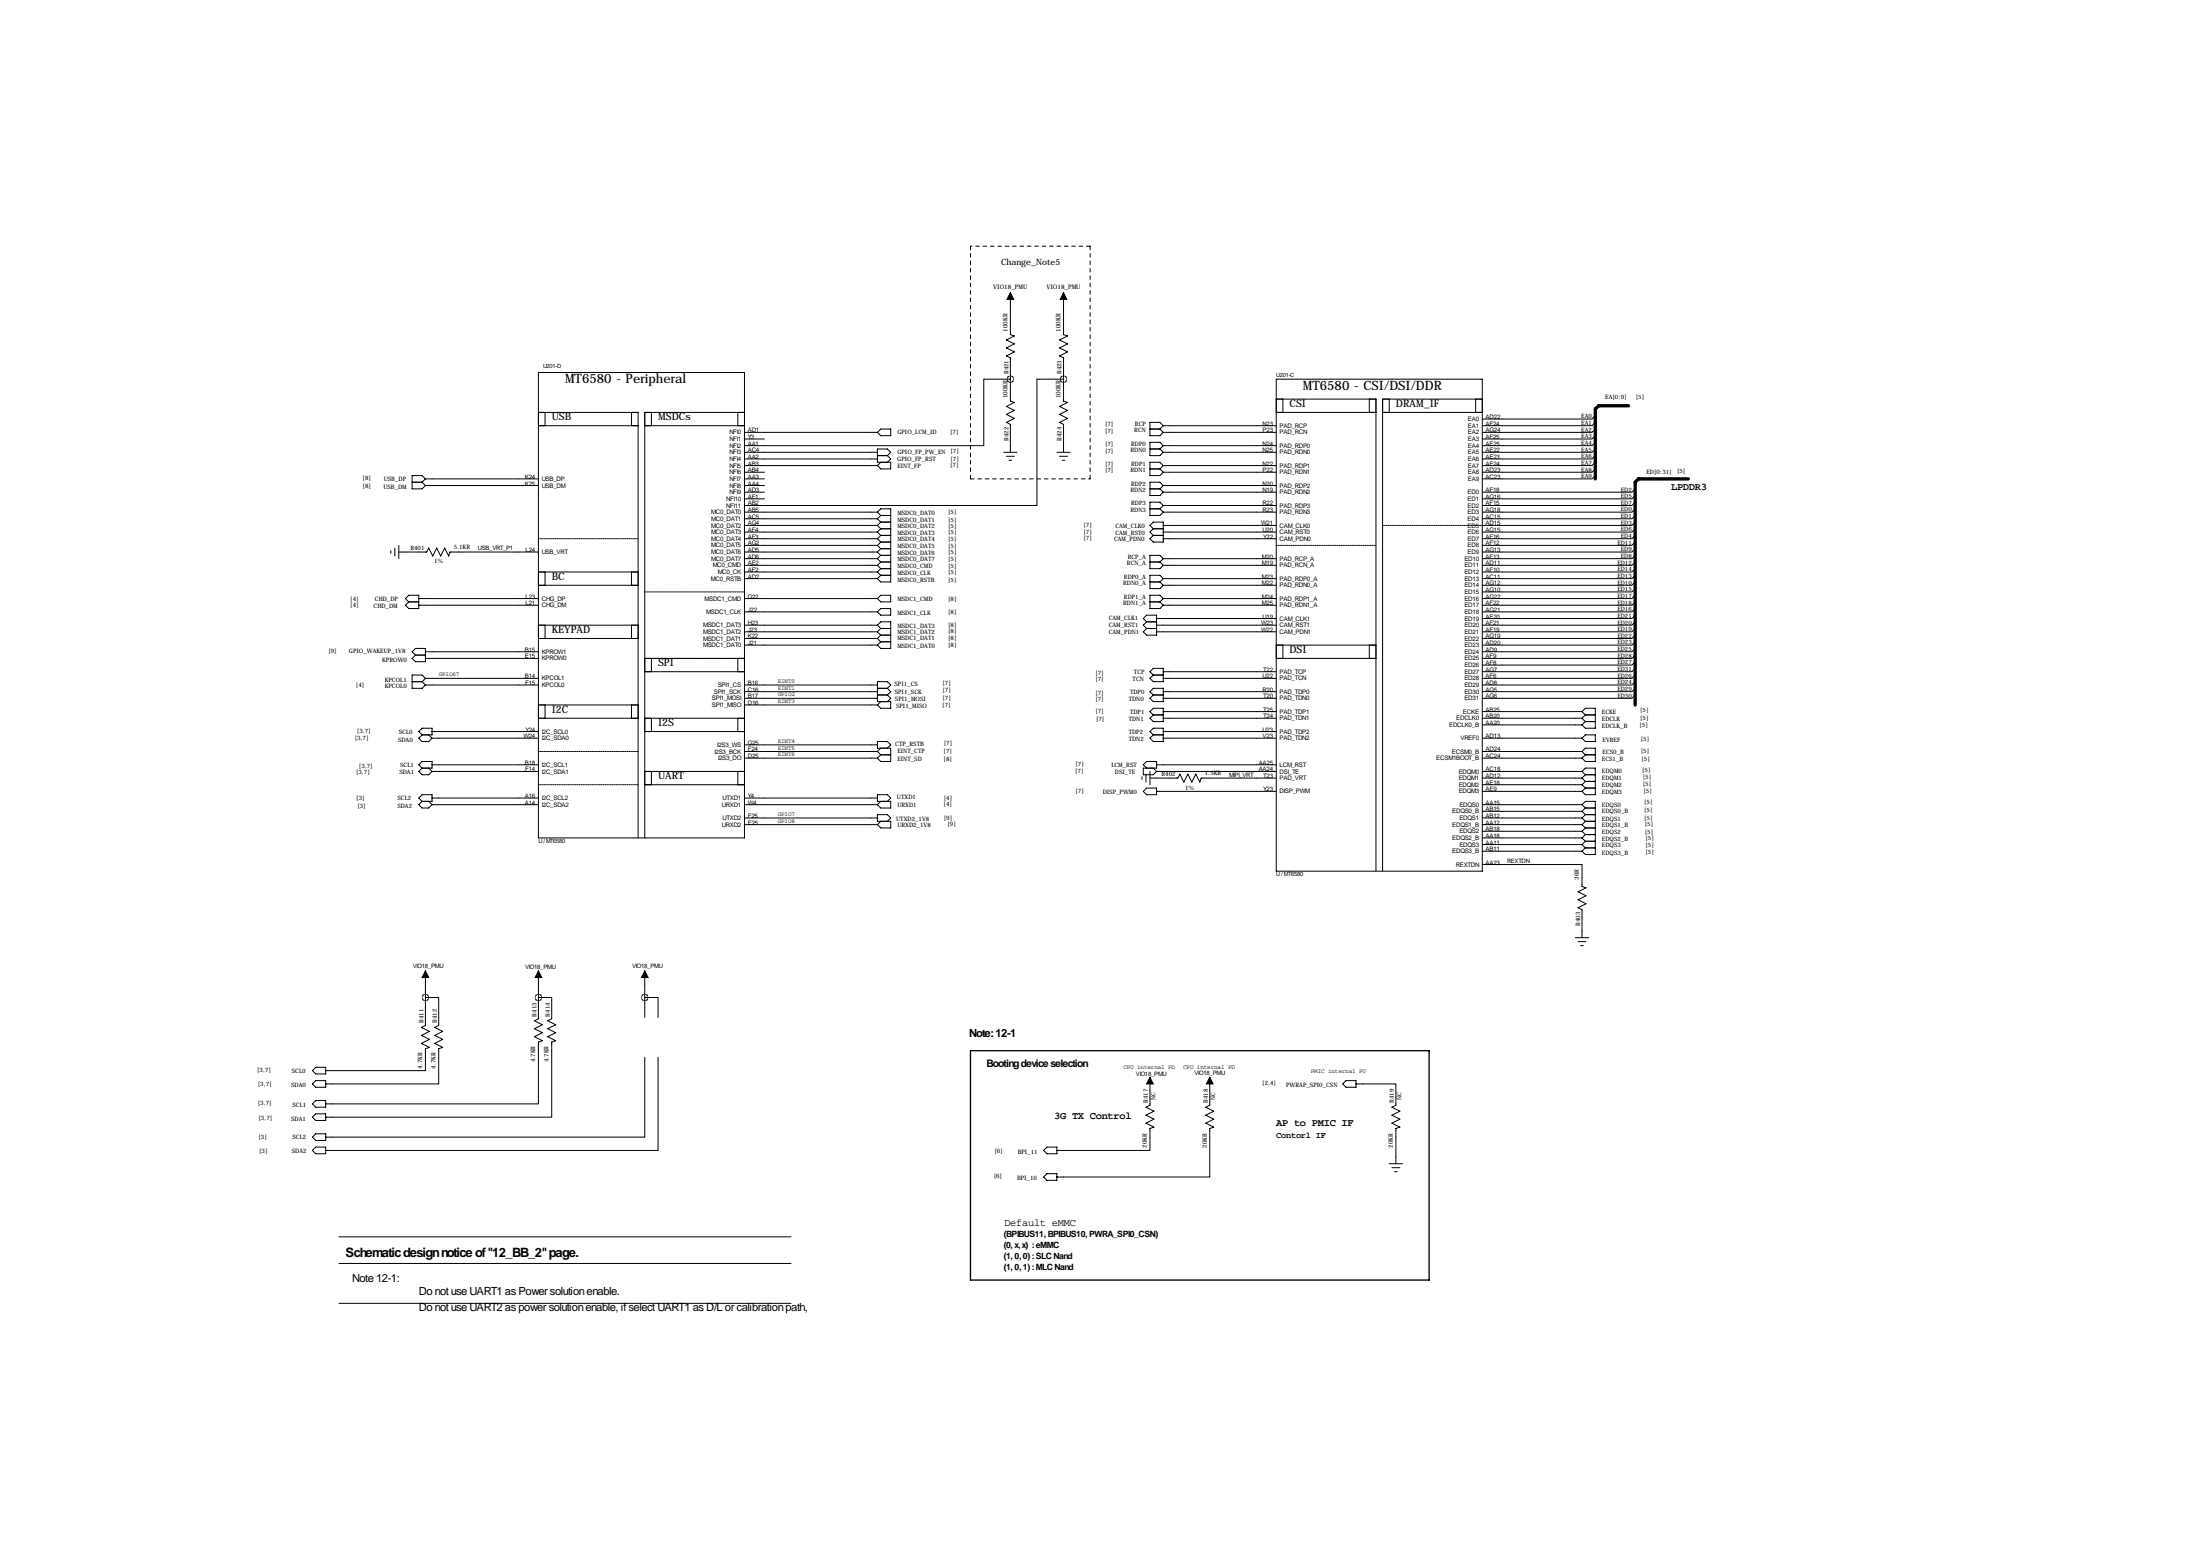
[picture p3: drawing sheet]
<svg xmlns="http://www.w3.org/2000/svg" width="841mm" height="594mm" viewBox="0 0 841 594" stroke-linecap="round" stroke-linejoin="round" font-family="sans-serif">
<path d="M370.8 401.4h175.3v87.6h-175.3z" fill="none" stroke="#000" stroke-width=".51"/>
<g fill="none" stroke="#000" stroke-width=".38">
<path d="M386.1 111.8v16l1.5 .5-3 1.6 3 1.5-3 1.5 3 1.5-3 1.6 1.5 .7v16.5l1.5 .5-3 1.6 3 1.5-3 1.5 3 1.5-3 1.6 1.5 .7v10.7M406.4 111.8v16l1.5 .5-3 1.6 3 1.5-3 1.5 3 1.5-3 1.6 1.5 .7v16.5l1.5 .5-3 1.6 3 1.5-3 1.5 3 1.5-3 1.6 1.5 .7v10.7M205.7 157.6h38.1v162.5M205.7 142.3h78.8v177.8h-78.8zM208.3 157.6v5M241.3 157.6v5M248.9 157.6v5M281.9 157.6v5M284.5 157.6h-38.1v162.5M386.1 144.9h-10.2v25.4h-91.4M406.4 144.9h-10.2v48.2h-111.7M487.7 157.6h38.1"/>
<path d="M487.7 152.5h38.1v180.3M487.7 144.9h78.7v187.9h-78.7zM490.2 152.5v5.1M523.2 152.5v5.1M528.3 157.6h38.1M530.9 152.5v5.1M563.9 152.5v5.1M566.4 152.5h-38.1v180.3M609.6 158.8l-1.3 1.3h-41.9M205.7 162.6h38.1M246.4 162.6h38.1M284.5 175.3h50.8"/>
<path d="M284.5 167.7h7.6M284.5 177.9h50.8M284.5 172.8h50.8M284.5 165.2h50.8M335.3 174.1h3.8M336.5 163.9h3.9v2.5h-3.9l-1.2-1.2zM336.5 176.6l-1.2 1.3M339.1 174.1l1.3-1.3-1.3-1.3h-3.8v5.1h5.1v2.5h-3.9l-1.2-1.2M339.1 174.1l1.3 1.2-1.3 1.3M383.5 172.8h5.1M384.6 174.3h3M385.6 175.8h1"/>
<path d="M403.9 172.8h5M404.9 174.3h3M405.9 175.8h1M439.4 163.9h3.8M439.4 171.5h3.8M439.4 179.1h3.8M443.2 163.9l1.3 1.3M443.2 171.5l1.3 1.3M443.2 179.1l1.3 1.3M444.5 162.6l-1.3-1.2h-3.8v5h3.8l1.3-1.2M444.5 170.3l-1.3-1.3h-3.8v5.1h3.8l1.3-1.3M444.5 177.9l-1.3-1.3h-3.8v5.1h3.8l1.3-1.3"/>
<path d="M444.5 162.6h43.2M444.5 170.3h43.2M444.5 177.9h43.2M444.5 172.8h43.2M444.5 165.2h43.2M444.5 177.9l-1.3 1.2M444.5 162.6l-1.3 1.3M444.5 170.3l-1.3 1.2M609.6 174.1l-1.3 1.2h-41.9M609.6 171.5l-1.3 1.3h-41.9M609.6 169l-1.3 1.3h-41.9M609.6 166.4l-1.3 1.3h-41.9"/>
<path d="M609.6 163.9l-1.3 1.3h-41.9M609.6 161.4l-1.3 1.2h-41.9M609.6 179.1l-1.3 1.3h-41.9M609.6 176.6l-1.3 1.3h-41.9M157.5 184.2h3.8M161.3 184.2l1.3 1.3M162.6 183h43.1M162.6 185.5h43.1M162.6 183l-1.3 1.2M162.6 183l-1.3-1.3h-3.8v5.1h3.8l1.3-1.3M284.5 183h7.6M284.5 185.5h7.6"/>
<path d="M284.5 198.2h50.8M284.5 188h7.6M284.5 190.6h7.6M284.5 195.7h50.8M284.5 180.4h7.6M335.3 195.7l1.2 1.2M335.3 195.7l1.2-1.3h3.9v27.9h-3.9l-1.2-1.2M335.3 198.2l1.2 1.3M336.5 196.9h3.9M336.5 199.5h3.9M336.5 196.9l-1.2 1.3M336.5 199.5l-1.2 1.2"/>
<path d="M439.4 186.8h3.8M439.4 194.4h3.8M443.2 186.8l1.3 1.2M443.2 194.4l1.3 1.3M444.5 185.5l-1.3-1.3h-3.8v5.1h3.8l1.3-1.3M444.5 193.1l-1.3-1.3h-3.8v5.1h3.8l1.3-1.2M444.5 185.5h43.2M444.5 193.1h43.2M444.5 188h43.2M444.5 195.7h43.2M444.5 180.4h43.2M444.5 185.5l-1.3 1.3"/>
<path d="M444.5 193.1l-1.3 1.3M609.6 181.7l-1.3 1.3h-41.9M624.8 186.8l-1.2 1.2h-57.2M624.8 196.9l-1.2 1.3h-57.2M624.8 194.4l-1.2 1.3h-57.2M624.8 191.8l-1.2 1.3h-57.2M624.8 189.3l-1.2 1.3h-57.2M624.8 199.5l-1.2 1.2h-57.2M149.4 210.4v1M150.9 209.4v3M152.4 210.9h10.7l.7-1.5 1.6 3 1.5-3 1.5 3 1.5-3 1.5 3 .6-1.5h33.7M152.4 208.4v5"/>
<path d="M205.7 218.5h38.1M208.3 218.5v5.1M241.3 218.5v5.1M284.5 218.5h50.8M284.5 208.4h50.8M284.5 205.8h50.8M284.5 203.3h50.8M284.5 210.9h50.8M284.5 200.7h50.8M284.5 213.4h50.8M284.5 216h50.8M335.3 200.7l1.2 1.3"/>
<path d="M335.3 203.3l1.2 1.2M335.3 205.8l1.2 1.3M335.3 208.4l1.2 1.2M335.3 210.9l1.2 1.3M335.3 213.4l1.2 1.3M335.3 216l1.2 1.2M335.3 218.5l1.2 1.3M336.5 202h3.9M336.5 204.5h3.9M336.5 202l-1.2 1.3M336.5 207.1h3.9M336.5 204.5l-1.2 1.3"/>
<path d="M336.5 209.6h3.9M336.5 207.1l-1.2 1.3M336.5 212.2h3.9M336.5 209.6l-1.2 1.3M336.5 214.7h3.9M336.5 212.2l-1.2 1.2M336.5 217.2h3.9M336.5 214.7l-1.2 1.3M336.5 219.8h3.9M336.5 217.2l-1.2 1.3M336.5 219.8l-1.2 1.3M439.4 214.7h3.8"/>
<path d="M440.7 202l-1.3-1.3 1.3-1.2h3.8v7.6h-3.8l-1.3-1.3 1.3-1.3M440.7 202h3.8M440.7 204.5h3.8M440.7 202l-1.3 1.3 1.3 1.2M443.2 214.7l1.3 1.3M444.5 213.4l-1.3-1.2h-3.8v5h3.8l1.3-1.2M444.5 205.8h43.2M444.5 203.3h43.2M444.5 200.7h43.2M444.5 213.4h43.2M444.5 216h43.2M444.5 213.4l-1.3 1.3"/>
<path d="M624.8 219.8l-1.2 1.3h-57.2M624.8 202l-1.2 1.3h-57.2M624.8 217.2l-1.2 1.3h-57.2M624.8 214.7l-1.2 1.3h-57.2M624.8 212.2l-1.2 1.2h-57.2M624.8 209.6l-1.2 1.3h-57.2M624.8 207.1l-1.2 1.3h-57.2M624.8 204.5l-1.2 1.3h-57.2M154.9 228.7l1.3-1.3h3.8v5.1h-3.8l-1.3-1.3 1.3-1.3zM156.2 229.9h3.8M160 228.7h45.7M160 231.2h45.7"/>
<path d="M205.7 238.8h38.1M205.7 223.6h38.1M208.3 238.8v5.1M241.3 238.8v5.1M284.5 238.8h50.8M284.5 228.7h50.8M284.5 221.1h50.8M284.5 233.8h50.8M335.3 228.7l1.2-1.3h3.9v2.5h-3.9zM335.3 233.8l1.2-1.3h3.9v2.5h-3.9zM335.3 238.8l1.2-1.2h3.9v10.1h-3.9l-1.2-1.2M335.3 238.8l1.2 1.3"/>
<path d="M438.1 237.6l-1.2-1.3 1.2-1.3h3.9v7.6h-3.9l-1.2-1.2 1.2-1.3M438.1 237.6h3.9M438.1 237.6l-1.2 1.2 1.2 1.3M439.4 229.9h3.8M439.4 222.3h3.8M442 238.8h45.7M442 236.3h45.7M443.2 222.3l1.3 1.3M443.2 229.9l1.3 1.3M444.5 221.1l-1.3-1.3h-3.8v5.1h3.8l1.3-1.3M444.5 228.7l-1.3-1.3h-3.8v5.1h3.8l1.3-1.3M444.5 223.6h43.2"/>
<path d="M444.5 228.7h43.2M444.5 231.2h43.2M444.5 221.1h43.2M444.5 228.7l-1.3 1.2M444.5 221.1l-1.3 1.2M624.8 232.5l-1.2 1.3h-57.2M624.8 229.9l-1.2 1.3h-57.2M624.8 227.4l-1.2 1.3h-57.2M624.8 224.9l-1.2 1.2h-57.2M624.8 222.3l-1.2 1.3h-57.2M624.8 237.6l-1.2 1.2h-57.2M624.8 235l-1.2 1.3h-57.2"/>
<path d="M157.5 249l1.2-1.3h3.9v5.1h-3.9l-1.2-1.3 1.2-1.2zM158.7 250.3h3.9M162.6 251.5h43.1M162.6 249h43.1M162.6 259.2h43.1M162.6 259.2l-1.3-1.3h-3.8v5.1h3.8l1.3-1.3M162.6 259.2l-1.3 1.2M205.7 243.9h38.1M246.4 251.5h38.1M246.4 256.6h38.1M248.9 251.5v5.1M281.9 251.5v5.1"/>
<path d="M284.5 243.9h50.8M284.5 241.4h50.8M284.5 246.5h50.8M335.3 241.4l1.2 1.2M335.3 243.9l1.2 1.3M336.5 240.1h3.9M336.5 242.6h3.9M336.5 240.1l-1.2 1.3M336.5 245.2h3.9M336.5 242.6l-1.2 1.3M336.5 245.2l-1.2 1.3M438.1 240.1h3.9"/>
<path d="M440.7 255.3h3.8v5.1h-3.8l-1.3-1.2 1.3-1.3-1.3-1.3zM440.7 257.9h3.8M442 241.4h45.7M444.5 256.6h43.2M444.5 259.2h43.2M487.7 251.5h38.1M487.7 246.5h38.1M490.2 246.5v5M523.2 246.5v5M624.8 252.8l-1.2 1.3h-57.2M624.8 250.3l-1.2 1.2h-57.2M624.8 245.2l-1.2 1.3h-57.2"/>
<path d="M624.8 242.6l-1.2 1.3h-57.2M624.8 240.1l-1.2 1.3h-57.2M624.8 247.7l-1.2 1.3h-57.2M624.8 257.9l-1.2 1.3h-57.2M624.8 255.3l-1.2 1.3h-57.2M157.5 260.4h3.8M161.3 260.4l1.3 1.3M161.3 278.2h3.8v2.5h-3.8l-1.3-1.2zM162.6 261.7h43.1M165.1 279.5h40.6M205.7 274.4h38.1M205.7 269.3h38.1"/>
<path d="M208.3 269.3v5.1M241.3 269.3v5.1M246.4 274.4h38.1M246.4 279.5h38.1M248.9 274.4v5.1M281.9 274.4v5.1M284.5 269.3h50.8M284.5 261.7h50.8M284.5 264.2h50.8M284.5 266.8h50.8M335.3 263h3.8M335.3 265.5h3.8"/>
<path d="M336.5 268l-1.2 1.3M339.1 263l1.3-1.3-1.3-1.3h-3.8v7.6h5.1v2.6h-3.9l-1.2-1.3M339.1 265.5l1.3 1.3-1.3 1.2M339.1 263l1.3 1.2-1.3 1.3M439.4 264.2l1.3-1.2h3.8v5h-3.8l-1.3-1.2 1.3-1.3zM439.4 271.9l1.3-1.3h3.8v5.1h-3.8l-1.3-1.3 1.3-1.3zM440.7 278.2h3.8v5.1h-3.8l-1.3-1.3 1.3-1.3-1.3-1.2zM440.7 265.5h3.8M440.7 273.1h3.8M444.5 274.4h43.2M444.5 279.5h43.2M444.5 264.2h43.2"/>
<path d="M444.5 266.8h43.2M444.5 271.9h43.2M566.4 274.4h38.1M566.4 271.9h38.1M566.4 276.9h38.1M604.5 271.9l1.3-1.3h3.8v7.6h-3.8l-1.3-1.3M604.5 271.9l1.3 1.2M604.5 274.4l1.3 1.3M605.8 273.1h3.8M605.8 275.7h3.8M605.8 273.1l-1.3 1.3M605.8 275.7l-1.3 1.2"/>
<path d="M624.8 260.4l-1.2 1.3h-57.2M624.8 265.5l-1.2 1.3h-57.2M624.8 263l-1.2 1.2h-57.2M161.3 290.9h3.8v2.5h-3.8l-1.3-1.2zM161.3 280.7l-1.3 1.3 1.3 1.3h2.5l1.3-1.3M161.3 293.4l-1.3 1.3 1.3 1.3h2.5l1.3-1.3M163.8 280.7l1.3 1.3M163.8 293.4l1.3 1.3M165.1 294.7h40.6M165.1 282h40.6M165.1 292.2h40.6M246.4 299.8h38.1"/>
<path d="M246.4 294.7h38.1M248.9 294.7v5.1M281.9 294.7v5.1M284.5 284.6h50.8M284.5 287.1h50.8M284.5 289.6h50.8M335.3 287.1l1.2 1.3M336.5 288.4h3.9M336.5 285.8l-1.2 1.3M336.5 288.4l-1.2 1.2M339.1 285.8l1.3-1.2-1.3-1.3h-3.8v2.5h5.1v5.1h-3.9l-1.2-1.3M436.4 296.7v1.1"/>
<path d="M437.9 295.7v3.1M438.1 293.4l-1.2-1.2 1.2-1.3h3.9v2.5h-5.1v2.6h3.8l1.3-1.3M439.4 294.7v5.1M439.4 297.3h10.7l.7-1.6 1.6 3.1 1.5-3.1 1.5 3.1 1.5-3.1 1.6 3.1 .5-1.5h28.7M440.7 280.7h3.8M440.7 293.4l1.3 1.3M442 294.7h45.7M442 292.2h45.7M444.5 282h43.2M566.4 299.8h38.1M566.4 294.7h38.1M566.4 282h38.1"/>
<path d="M566.4 287.1h38.1M566.4 289.6h38.1M566.4 297.3h38.1M604.5 287.1l1.3-1.3h3.8v5.1h-3.8l-1.3-1.3M604.5 294.7l1.3-1.3h3.8v10.2h-3.8l-1.3-1.3M604.5 287.1l1.3 1.3M604.5 294.7l1.3 1.3M604.5 297.3l1.3 1.2M604.5 299.8l1.3 1.3M605.8 280.7h3.8v2.6h-3.8l-1.3-1.3zM605.8 296h3.8M605.8 288.4h3.8"/>
<path d="M605.8 288.4l-1.3 1.2M605.8 298.5h3.8M605.8 296l-1.3 1.3M605.8 298.5l-1.3 1.3M161.3 303.6h3.8v2.5h-3.8l-1.3-1.2zM161.3 306.1l-1.3 1.3 1.3 1.3h2.5l1.3-1.3M163.8 306.1l1.3 1.3M165.1 304.9h40.6M165.1 307.4h40.6M284.5 304.9h50.8M284.5 307.4h50.8M284.5 312.5h50.8"/>
<path d="M284.5 315h50.8M336.5 306.1l-1.2 1.3M336.5 313.8l-1.2 1.2M339.1 306.1l1.3-1.2-1.3-1.3h-3.8v2.5h5.1v2.6h-3.9l-1.2-1.3M339.1 313.8l1.3-1.3-1.3-1.3h-3.8v2.6h5.1v2.5h-3.9l-1.2-1.3M436.9 302.3l1.2-1.2h3.9v2.5h-3.9zM442 302.3h45.7M566.4 307.4h38.1M566.4 312.5h38.1M566.4 315h38.1M566.4 302.3h38.1M566.4 310h38.1"/>
<path d="M566.4 317.6h38.1M604.5 307.4l1.3-1.3h3.8v20.4h-3.8l-1.3-1.3M604.5 307.4l1.3 1.3M604.5 310l1.3 1.2M604.5 312.5l1.3 1.3M604.5 315l1.3 1.3M604.5 317.6l1.3 1.2M605.8 308.7h3.8M605.8 301.1h3.8M605.8 301.1l-1.3 1.2M605.8 311.2h3.8M605.8 308.7l-1.3 1.3"/>
<path d="M605.8 313.8h3.8M605.8 311.2l-1.3 1.3M605.8 316.3h3.8M605.8 313.8l-1.3 1.2M605.8 318.8h3.8M605.8 316.3l-1.3 1.3M605.8 318.8l-1.3 1.3M566.4 330.3h38.1v8.4l1.5 .5-3 1.5 3 1.5-3 1.5 3 1.6-3 1.5 1.5 .7v10.7M566.4 320.1h38.1M566.4 322.7h38.1M566.4 325.2h38.1M604.5 320.1l1.3 1.3"/>
<path d="M604.5 322.7l1.3 1.2M605.8 321.4h3.8M605.8 323.9h3.8M605.8 321.4l-1.3 1.3M605.8 323.9l-1.3 1.3M602 358.2h5.1M603 359.7h3M162.6 370.9v20.8l-1.6 .8 3.1 1.5-3.1 1.5 3.1 1.6-3.1 1.5 3.1 1.5-1.5 .5v8.4h-38.1M205.7 370.9v18.3l-1.5 .8 3.1 1.5-3.1 1.5 3.1 1.5-3.1 1.6 3.1 1.5-1.6 .5v23.6h-81.2M246.4 370.9v17.8M604 361.3h1M162.6 381.1h5v10.6l-1.5 .8 3.1 1.5-3.1 1.5 3.1 1.6-3.1 1.5 3.1 1.5-1.6 .5v13.5h-43.1"/>
<path d="M205.7 381.1h5.1v8.1l-1.5 .8 3 1.5-3 1.5 3 1.5-3 1.6 3 1.5-1.5 .5v28.7h-86.3M246.4 381.1h5.1v7.6M119.4 414.1l1.2-1.3h3.9v2.6h-3.9zM120.6 407.7h3.9v2.6h-3.9l-1.2-1.3zM246.4 403.9v30.5h-121.9M251.5 403.9v35.6h-127M439.4 411.6v10.6l-1.5 .8 3 1.5-3 1.5 3 1.6-3 1.5 3 1.5-1.5 .5v8.4h-35.5M462.3 411.6v10.6l-1.5 .8 3 1.5-3 1.5 3 1.6-3 1.5 3 1.5-1.5 .5v18.6h-58.4M514.3 412.8h3.9v2.6h-3.9l-1.2-1.3zM518.2 414.1h15.2v8.1l-1.5 .8 3 1.5-3 1.5 3 1.6-3 1.5 3 1.5-1.5 .5v13.5M119.4 421.7l1.2-1.3h3.9v2.6h-3.9zM119.4 434.4l1.2-1.3h3.9v2.6h-3.9z"/>
<path d="M119.4 426.8l1.2-1.3h3.9v2.6h-3.9zM119.4 439.5l1.2-1.3h3.9v2.6h-3.9zM400 438.2h3.9v2.6h-3.9l-1.2-1.3zM400 448.4h3.9v2.5h-3.9l-1.2-1.2zM530.9 444.6h5M531.9 446.1h3M532.9 447.6h1M129.5 472.5h172.8M129.5 482.7h172.8M129.5 497.9h172.8"/>
</g>
<path d="M370.8 94.1v88.9M416.6 94.1h-45.8M370.8 183h45.8M416.6 183v-88.9" fill="none" stroke="#000" stroke-width=".38" stroke-dasharray="1.4 1.4"/>
<path d="M205.7 205.8h38.1M487.7 208.4h38.1M528.3 200.7h38.1M246.4 226.1h38.1M246.4 251.5h38.1M205.7 299.8h38.1M205.7 287.1h38.1" fill="none" stroke="#000" stroke-width=".38" stroke-dasharray=".4 .4"/>
<path d="M386.1 111.8l1.2 2.6h-2.5zM406.4 111.8l1.3 2.6h-2.6zM162.6 370.9l1.2 2.6h-2.5zM205.7 370.9l1.3 2.6h-2.5zM246.4 370.9l1.2 2.6h-2.5zM439.4 411.6l1.3 2.5h-2.6zM462.3 411.6l1.2 2.5h-2.5z" fill="#000" stroke="#000" stroke-width=".38"/>
<path d="M162.5 381.1a.1 .1 0 0 0 .2 0 .1 .1 0 0 0-.2 0zM205.6 381.1a.1 .1 0 0 0 .2 0 .1 .1 0 0 0-.2 0zM246.3 381.1a.1 .1 0 0 0 .2 0 .1 .1 0 0 0-.2 0zM386 144.9a.1 .1 0 0 0 .2 0 .1 .1 0 0 0-.2 0zM406.3 144.9a.1 .1 0 0 0 .2 0 .1 .1 0 0 0-.2 0z" fill="#000" stroke="#000" stroke-width="2.5"/>
<path d="M622.3 155h-11.4l-1.3 1.3v26.7M645.2 183h-19.1l-1.3 1.2v85.1" fill="none" stroke="#000" stroke-width="1.3"/>
<g font-size="4.9">
<text x="215.9" y="146.4">MT6580 - Peripheral</text>
<text x="497.8" y="148.9">MT6580 - CSI/DSI/DDR</text>
<text x="132.1" y="480.1">Schematic design notice of &quot;12_BB_2&quot; page.</text>
</g>
<g font-size="4.3">
<text x="370.3" y="396.3">Note: 12-1</text>
<text x="134.6" y="489.8">Note 12-1:</text>
<text x="160" y="494.9">Do not use UART1 as Power solution enable.</text>
<text x="160" y="500.7">Do not use UART2 as power solution enable, if select UART1 as D/L or calibration path,</text>
</g>
<g font-size="4">
<text x="492.8" y="155.5">CSI</text>
<text x="533.4" y="155.5">DRAM_IF</text>
<text x="210.8" y="160.6">USB</text>
<text x="251.5" y="160.6">MSDCs</text>
<text x="638.6" y="187">LPDDR3</text>
<text x="210.8" y="221.6">BC</text>
<text x="210.8" y="241.9">KEYPAD</text>
<text x="492.8" y="249.5">DSI</text>
<text x="251.5" y="254.6">SPI</text>
<text x="210.8" y="272.4">I2C</text>
<text x="251.5" y="277.4">I2S</text>
<text x="251.5" y="297.8">UART</text>
<text x="376.9" y="407.5">Booting device selection</text>
<text x="402.8" y="427.3">3G TX Control</text>
<text x="487.7" y="430.3">AP to PMIC IF</text>
<text x="383.8" y="468.2">Default eMMC</text>
</g>
<g font-size="3.3">
<text x="382.5" y="101.2">Change_Note5</text>
<text x="487.7" y="434.7">Contorl IF</text>
<text x="383.5" y="472.5">(BPIBUS11, BPIBUS10, PWRA_SPI0_CSN)</text>
<text x="383.5" y="476.7">(0, x, x) : eMMC</text>
<text x="383.5" y="480.8">(1, 0, 0) : SLC Nand</text>
<text x="383.5" y="485">(1, 0, 1) : MLC Nand</text>
</g>
<g font-size="2.4">
<text x="379.6" y="110.6">VIO18_PMU</text>
<text x="399.9" y="110.6">VIO18_PMU</text>
<text x="384.9" y="126.8" transform="rotate(-90 384.9 126.8)">100KR</text>
<text x="405.3" y="126.8" transform="rotate(-90 405.3 126.8)">100KR</text>
<text x="384.9" y="152.2" transform="rotate(-90 384.9 152.2)">100KR</text>
<text x="405.3" y="152.2" transform="rotate(-90 405.3 152.2)">100KR</text>
<text x="560.9" y="160.9">EA0</text>
<text x="567.7" y="160.1">AD22</text>
<text x="278.7" y="166">NFI0</text>
<text x="285.7" y="167.7">Y3</text>
<text x="285.7" y="165.2">AD1</text>
<text x="482.5" y="162.6">N23</text>
<text x="482.5" y="165.2">P23</text>
<text x="488.9" y="163.4">PAD_RCP</text>
<text x="488.9" y="166">PAD_RCN</text>
<text x="560.9" y="163.4">EA1</text>
<text x="560.9" y="166">EA2</text>
<text x="567.7" y="162.6">AF24</text>
<text x="567.7" y="165.2">AG24</text>
<text x="567.7" y="167.7">AF25</text>
<text x="278.7" y="168.5">NFI1</text>
<text x="278.7" y="171">NFI2</text>
<text x="278.7" y="173.6">NFI3</text>
<text x="285.7" y="170.3">AA1</text>
<text x="285.7" y="172.8">AC4</text>
<text x="482.5" y="170.3">N24</text>
<text x="482.5" y="172.8">N25</text>
<text x="488.9" y="171">PAD_RDP0</text>
<text x="488.9" y="173.6">PAD_RDN0</text>
<text x="560.9" y="168.5">EA3</text>
<text x="560.9" y="171">EA4</text>
<text x="560.9" y="173.6">EA5</text>
<text x="567.7" y="170.3">AE25</text>
<text x="567.7" y="172.8">AE22</text>
<text x="278.7" y="176.1">NFI4</text>
<text x="278.7" y="178.7">NFI5</text>
<text x="285.7" y="175.3">AA2</text>
<text x="285.7" y="177.9">AB3</text>
<text x="482.5" y="177.9">N22</text>
<text x="488.9" y="178.7">PAD_RDP1</text>
<text x="560.9" y="176.1">EA6</text>
<text x="560.9" y="178.7">EA7</text>
<text x="567.7" y="175.3">AE23</text>
<text x="567.7" y="177.9">AE24</text>
<text x="200.5" y="183">K24</text>
<text x="200.5" y="185.5">K25</text>
<text x="207" y="183.7">USB_DP</text>
<text x="278.7" y="183.7">NFI7</text>
<text x="278.7" y="181.2">NFI6</text>
<text x="285.7" y="185.5">AA4</text>
<text x="285.7" y="183">AA3</text>
<text x="285.7" y="180.4">AB4</text>
<text x="482.5" y="180.4">P22</text>
<text x="482.5" y="185.5">N20</text>
<text x="488.9" y="181.2">PAD_RDN1</text>
<text x="560.9" y="181.2">EA8</text>
<text x="560.9" y="183.7">EA9</text>
<text x="567.7" y="180.4">AD23</text>
<text x="567.7" y="183">AC23</text>
<text x="207" y="186.3">USB_DM</text>
<text x="277.5" y="191.4">NFI10</text>
<text x="278.7" y="186.3">NFI8</text>
<text x="278.7" y="188.8">NFI9</text>
<text x="285.7" y="188">AD3</text>
<text x="285.7" y="190.6">AF1</text>
<text x="482.5" y="188">N19</text>
<text x="488.9" y="186.3">PAD_RDP2</text>
<text x="488.9" y="188.8">PAD_RDN2</text>
<text x="560.8" y="188.8">ED0</text>
<text x="560.8" y="191.4">ED1</text>
<text x="567.7" y="188">AF18</text>
<text x="567.7" y="190.6">AG16</text>
<text x="271.8" y="196.4">MC0_DAT0</text>
<text x="277.5" y="193.9">NFI11</text>
<text x="285.7" y="193.1">AB2</text>
<text x="285.7" y="195.7">AB5</text>
<text x="482.5" y="193.1">R22</text>
<text x="482.5" y="195.7">R23</text>
<text x="488.9" y="193.9">PAD_RDP3</text>
<text x="488.9" y="196.4">PAD_RDN3</text>
<text x="560.8" y="193.9">ED2</text>
<text x="560.8" y="196.4">ED3</text>
<text x="567.7" y="193.1">AF15</text>
<text x="567.7" y="195.7">AG18</text>
<text x="271.8" y="199">MC0_DAT1</text>
<text x="271.8" y="201.5">MC0_DAT2</text>
<text x="285.7" y="203.3">AF4</text>
<text x="285.7" y="198.2">AC5</text>
<text x="285.7" y="200.7">AG4</text>
<text x="481.9" y="200.7">W21</text>
<text x="482.5" y="203.3">U20</text>
<text x="488.9" y="201.5">CAM_CLK0</text>
<text x="560.8" y="199">ED4</text>
<text x="560.8" y="201.5">ED5</text>
<text x="567.7" y="198.2">AC15</text>
<text x="567.7" y="200.7">AD15</text>
<text x="567.7" y="203.3">AG15</text>
<text x="271.8" y="209.1">MC0_DAT5</text>
<text x="271.8" y="206.6">MC0_DAT4</text>
<text x="271.8" y="204.1">MC0_DAT3</text>
<text x="285.7" y="208.4">AG2</text>
<text x="285.7" y="205.8">AF3</text>
<text x="482.7" y="205.8">Y22</text>
<text x="488.9" y="204.1">CAM_RST0</text>
<text x="488.9" y="206.6">CAM_PDN0</text>
<text x="560.8" y="204.1">ED6</text>
<text x="560.8" y="206.6">ED7</text>
<text x="560.8" y="209.1">ED8</text>
<text x="567.7" y="205.8">AF16</text>
<text x="567.7" y="208.4">AF12</text>
<text x="200.8" y="210.9">L24</text>
<text x="207" y="211.7">USB_VRT</text>
<text x="271.8" y="214.2">MC0_DAT7</text>
<text x="271.8" y="211.7">MC0_DAT6</text>
<text x="285.7" y="213.4">AD6</text>
<text x="285.7" y="210.9">AD5</text>
<text x="285.7" y="216">AE2</text>
<text x="482.2" y="213.4">M20</text>
<text x="482.2" y="216">M19</text>
<text x="488.9" y="214.2">PAD_RCP_A</text>
<text x="559.6" y="214.2">ED10</text>
<text x="560.8" y="211.7">ED9</text>
<text x="567.7" y="210.9">AG13</text>
<text x="567.7" y="213.4">AF13</text>
<text x="567.7" y="216">AD11</text>
<text x="271.7" y="221.8">MC0_RSTB</text>
<text x="272.3" y="216.8">MC0_CMD</text>
<text x="274.2" y="219.3">MC0_CK</text>
<text x="285.7" y="221.1">AD2</text>
<text x="285.7" y="218.5">AF2</text>
<text x="482.2" y="221.1">M23</text>
<text x="488.9" y="216.8">PAD_RCN_A</text>
<text x="488.9" y="221.8">PAD_RDP0_A</text>
<text x="559.6" y="216.8">ED11</text>
<text x="559.6" y="219.3">ED12</text>
<text x="559.6" y="221.8">ED13</text>
<text x="567.7" y="218.5">AF10</text>
<text x="567.7" y="221.1">AC11</text>
<text x="482.2" y="223.6">M22</text>
<text x="488.9" y="224.4">PAD_RDN0_A</text>
<text x="559.6" y="224.4">ED14</text>
<text x="559.6" y="226.9">ED15</text>
<text x="567.7" y="223.6">AG12</text>
<text x="567.7" y="226.1">AG10</text>
<text x="200.8" y="228.7">L23</text>
<text x="200.8" y="231.2">L21</text>
<text x="207" y="229.5">CHG_DP</text>
<text x="207" y="232">CHG_DM</text>
<text x="269.2" y="229.5">MSDC1_CMD</text>
<text x="285.7" y="228.7">G22</text>
<text x="285.7" y="233.8">J22</text>
<text x="482.2" y="228.7">M24</text>
<text x="482.2" y="231.2">M25</text>
<text x="488.9" y="229.5">PAD_RDP1_A</text>
<text x="488.9" y="232">PAD_RDN1_A</text>
<text x="559.6" y="229.5">ED16</text>
<text x="559.6" y="232">ED17</text>
<text x="567.7" y="228.7">AG22</text>
<text x="567.7" y="231.2">AF22</text>
<text x="567.7" y="233.8">AG21</text>
<text x="268.7" y="239.6">MSDC1_DAT3</text>
<text x="269.9" y="234.5">MSDC1_CLK</text>
<text x="285.7" y="238.8">H23</text>
<text x="481.9" y="238.8">W23</text>
<text x="482.5" y="236.3">U19</text>
<text x="488.9" y="237.1">CAM_CLK1</text>
<text x="488.9" y="239.6">CAM_RST1</text>
<text x="559.6" y="234.5">ED18</text>
<text x="559.6" y="237.1">ED19</text>
<text x="559.6" y="239.6">ED20</text>
<text x="567.7" y="236.3">AE20</text>
<text x="567.7" y="238.8">AF21</text>
<text x="268.7" y="242.2">MSDC1_DAT2</text>
<text x="268.7" y="244.7">MSDC1_DAT1</text>
<text x="285.7" y="241.4">J23</text>
<text x="285.7" y="243.9">K22</text>
<text x="481.9" y="241.4">W22</text>
<text x="488.9" y="242.2">CAM_PDN1</text>
<text x="559.6" y="242.2">ED21</text>
<text x="559.6" y="244.7">ED22</text>
<text x="567.7" y="241.4">AF19</text>
<text x="567.7" y="243.9">AG19</text>
<text x="200.5" y="249">B15</text>
<text x="200.5" y="251.5">E15</text>
<text x="207" y="249.8">KPROW1</text>
<text x="268.7" y="247.2">MSDC1_DAT0</text>
<text x="285.7" y="246.5">J21</text>
<text x="559.6" y="247.2">ED23</text>
<text x="559.6" y="249.8">ED24</text>
<text x="567.7" y="246.5">AD20</text>
<text x="567.7" y="249">AD9</text>
<text x="567.7" y="251.5">AF9</text>
<text x="207" y="252.3">KPROW0</text>
<text x="482.7" y="256.6">T22</text>
<text x="488.9" y="257.4">PAD_TCP</text>
<text x="559.6" y="252.3">ED25</text>
<text x="559.6" y="254.9">ED26</text>
<text x="559.6" y="257.4">ED27</text>
<text x="567.7" y="254.1">AF8</text>
<text x="567.7" y="256.6">AG7</text>
<text x="200.5" y="259.2">B14</text>
<text x="200.7" y="261.7">F15</text>
<text x="207" y="259.9">KPCOL1</text>
<text x="207" y="262.5">KPCOL0</text>
<text x="274.2" y="262.5">SPI1_CS</text>
<text x="285.7" y="261.7">B16</text>
<text x="482.5" y="259.2">U22</text>
<text x="488.9" y="259.9">PAD_TCN</text>
<text x="559.6" y="259.9">ED28</text>
<text x="559.6" y="262.5">ED29</text>
<text x="567.7" y="259.2">AF6</text>
<text x="567.7" y="261.7">AD8</text>
<text x="272.1" y="267.6">SPI1_MOSI</text>
<text x="272.8" y="265">SPI1_SCK</text>
<text x="285.7" y="264.2">C16</text>
<text x="285.7" y="266.8">B17</text>
<text x="285.7" y="269.3">D16</text>
<text x="482.5" y="264.2">R20</text>
<text x="482.7" y="266.8">T20</text>
<text x="488.9" y="265">PAD_TDP0</text>
<text x="488.9" y="267.6">PAD_TDN0</text>
<text x="559.6" y="265">ED30</text>
<text x="559.6" y="267.6">ED31</text>
<text x="567.7" y="264.2">AG5</text>
<text x="567.7" y="266.8">AG6</text>
<text x="272.1" y="270.1">SPI1_MISO</text>
<text x="482.7" y="271.9">T25</text>
<text x="482.7" y="274.4">T24</text>
<text x="488.9" y="272.6">PAD_TDP1</text>
<text x="488.9" y="275.2">PAD_TDN1</text>
<text x="556.5" y="275.2">EDCLK0</text>
<text x="559" y="272.6">ECKE</text>
<text x="567.7" y="271.9">AB25</text>
<text x="567.7" y="274.4">AB20</text>
<text x="200.8" y="279.5">Y24</text>
<text x="207" y="280.3">I2C_SCL0</text>
<text x="482.5" y="279.5">U23</text>
<text x="488.9" y="280.3">PAD_TDP2</text>
<text x="553.7" y="277.7">EDCLK0_B</text>
<text x="567.7" y="276.9">AA20</text>
<text x="200" y="282">W24</text>
<text x="207" y="282.8">I2C_SDA0</text>
<text x="273" y="287.9">I2S3_BCK</text>
<text x="274.1" y="285.3">I2S3_WS</text>
<text x="285.7" y="284.6">G25</text>
<text x="285.7" y="287.1">F24</text>
<text x="482.5" y="282">V23</text>
<text x="488.9" y="282.8">PAD_TDN2</text>
<text x="554.8" y="287.9">ECSM0_B</text>
<text x="558.1" y="282.8">VREF0</text>
<text x="567.7" y="282">AD13</text>
<text x="567.7" y="287.1">AD24</text>
<text x="200.5" y="292.2">B18</text>
<text x="207" y="293">I2C_SCL1</text>
<text x="274.4" y="290.4">I2S3_DO</text>
<text x="285.7" y="289.6">D25</text>
<text x="481" y="292.2">AA25</text>
<text x="488.9" y="293">LCM_RST</text>
<text x="548.8" y="290.4">ECSM1BOOT_B</text>
<text x="567.7" y="289.6">AC24</text>
<text x="200.7" y="294.7">F14</text>
<text x="207" y="295.5">I2C_SDA1</text>
<text x="481" y="294.7">AA24</text>
<text x="482.7" y="297.3">T23</text>
<text x="488.9" y="295.5">DSI_TE</text>
<text x="488.9" y="298">PAD_VRT</text>
<text x="557.4" y="295.5">EDQM0</text>
<text x="557.4" y="298">EDQM1</text>
<text x="567.7" y="294.7">AC18</text>
<text x="567.7" y="297.3">AD12</text>
<text x="567.7" y="299.8">AE18</text>
<text x="200.5" y="304.9">A16</text>
<text x="207" y="305.7">I2C_SCL2</text>
<text x="276.1" y="305.7">UTXD1</text>
<text x="285.7" y="304.9">Y4</text>
<text x="482.7" y="302.3">Y23</text>
<text x="488.9" y="303.1">DISP_PWM</text>
<text x="557.4" y="300.6">EDQM2</text>
<text x="557.4" y="303.1">EDQM3</text>
<text x="567.7" y="302.3">AE9</text>
<text x="200.5" y="307.4">A14</text>
<text x="207" y="308.2">I2C_SDA2</text>
<text x="275.9" y="308.2">URXD1</text>
<text x="285.7" y="307.4">W4</text>
<text x="555" y="310.7">EDQS0_B</text>
<text x="557.7" y="308.2">EDQS0</text>
<text x="567.7" y="307.4">AA15</text>
<text x="567.7" y="310">AB15</text>
<text x="275.9" y="315.8">URXD2</text>
<text x="276.1" y="313.3">UTXD2</text>
<text x="285.7" y="312.5">F25</text>
<text x="285.7" y="315">E25</text>
<text x="555" y="315.8">EDQS1_B</text>
<text x="557.7" y="313.3">EDQS1</text>
<text x="567.7" y="312.5">AB12</text>
<text x="567.7" y="315">AA12</text>
<text x="567.7" y="317.6">AB18</text>
<text x="555" y="320.9">EDQS2_B</text>
<text x="557.7" y="318.4">EDQS2</text>
<text x="557.7" y="323.4">EDQS3</text>
<text x="567.7" y="320.1">AA18</text>
<text x="567.7" y="322.7">AA11</text>
<text x="555" y="326">EDQS3_B</text>
<text x="567.7" y="325.2">AB11</text>
<text x="556.3" y="331.1">REXTDN</text>
<text x="567.7" y="330.3">AA23</text>
</g>
<g font-size="2.3">
<text x="385.3" y="143" transform="rotate(-90 385.3 143)">R421</text>
<text x="405.6" y="143" transform="rotate(-90 405.6 143)">R423</text>
<text x="613.4" y="152.5">EA[0:9]</text>
<text x="625.1" y="152.4">[5]</text>
<text x="604.2" y="159.8">EA0</text>
<text x="342.9" y="165.9">GPIO_LCM_ID</text>
<text x="363.1" y="165.8">[7]</text>
<text x="422.3" y="162.7">[7]</text>
<text x="422.3" y="165.3">[7]</text>
<text x="433.4" y="165.2">RCN</text>
<text x="433.7" y="162.6">RCP</text>
<text x="604.2" y="162.4">EA1</text>
<text x="604.2" y="164.9">EA2</text>
<text x="604.2" y="167.5">EA3</text>
<text x="342.9" y="173.3">GPIO_FP_PW_EN</text>
<text x="363.2" y="172.9">[7]</text>
<text x="385.3" y="168.4" transform="rotate(-90 385.3 168.4)">R422</text>
<text x="405.6" y="168.4" transform="rotate(-90 405.6 168.4)">R424</text>
<text x="422.3" y="170.3">[7]</text>
<text x="422.3" y="172.9">[7]</text>
<text x="432" y="172.8">RDN0</text>
<text x="432.2" y="170.3">RDP0</text>
<text x="604.2" y="170">EA4</text>
<text x="604.2" y="172.5">EA5</text>
<text x="342.9" y="176.1">GPIO_FP_RST</text>
<text x="342.9" y="178.6">EINT_FP</text>
<text x="363.1" y="178.5">[7]</text>
<text x="363.2" y="175.9">[7]</text>
<text x="422.3" y="178">[7]</text>
<text x="432.2" y="177.9">RDP1</text>
<text x="604.2" y="175.1">EA6</text>
<text x="604.2" y="177.6">EA7</text>
<text x="138.6" y="183.5">[8]</text>
<text x="146.6" y="183.7">USB_DP</text>
<text x="422.3" y="180.5">[7]</text>
<text x="432" y="180.4">RDN1</text>
<text x="432.2" y="185.5">RDP2</text>
<text x="604.2" y="180.2">EA8</text>
<text x="604.2" y="182.7">EA9</text>
<text x="629.2" y="180.9">ED[0:31]</text>
<text x="640.8" y="180.8">[5]</text>
<text x="138.6" y="186.6">[8]</text>
<text x="146.5" y="186.8">USB_DM</text>
<text x="432" y="188">RDN2</text>
<text x="619.4" y="187.8">ED2</text>
<text x="619.4" y="190.3">ED5</text>
<text x="342.9" y="196.7">MSDC0_DAT0</text>
<text x="362.3" y="196.5">[5]</text>
<text x="432" y="195.7">RDN3</text>
<text x="432.2" y="193.1">RDP3</text>
<text x="619.4" y="192.9">ED7</text>
<text x="619.4" y="195.4">ED0</text>
<text x="619.4" y="197.9">ED1</text>
<text x="342.9" y="199.5">MSDC0_DAT1</text>
<text x="342.9" y="201.7">MSDC0_DAT2</text>
<text x="362.3" y="199.3">[5]</text>
<text x="362.3" y="201.6">[5]</text>
<text x="414" y="201.3">[7]</text>
<text x="414" y="203.9">[7]</text>
<text x="426.2" y="201.7">CAM_CLK0</text>
<text x="619.4" y="200.5">ED3</text>
<text x="619.4" y="203">ED6</text>
<text x="173.4" y="209.7">5.1KR</text>
<text x="342.9" y="204.3">MSDC0_DAT3</text>
<text x="342.9" y="206.8">MSDC0_DAT4</text>
<text x="342.9" y="209.4">MSDC0_DAT5</text>
<text x="362.3" y="204.1">[5]</text>
<text x="362.3" y="206.7">[5]</text>
<text x="362.3" y="209.2">[5]</text>
<text x="414" y="206.4">[7]</text>
<text x="425.7" y="206.8">CAM_PDN0</text>
<text x="426.2" y="204.3">CAM_RST0</text>
<text x="618" y="208.1">ED11</text>
<text x="619.4" y="205.6">ED4</text>
<text x="156.8" y="210.1">R401</text>
<text x="165.9" y="215">1%</text>
<text x="182.6" y="210.1">USB_VRT_P1</text>
<text x="342.9" y="211.9">MSDC0_DAT6</text>
<text x="342.9" y="214.4">MSDC0_DAT7</text>
<text x="362.3" y="211.7">[5]</text>
<text x="362.3" y="214.3">[5]</text>
<text x="430.7" y="216">RCN_A</text>
<text x="430.9" y="213.4">RCP_A</text>
<text x="618" y="215.7">ED12</text>
<text x="619.4" y="210.6">ED9</text>
<text x="619.4" y="213.2">ED8</text>
<text x="342.9" y="217">MSDC0_CMD</text>
<text x="342.9" y="219.5">MSDC0_CLK</text>
<text x="362.3" y="216.8">[5]</text>
<text x="362.3" y="219.4">[5]</text>
<text x="429.5" y="221.1">RDP0_A</text>
<text x="618" y="218.3">ED14</text>
<text x="618" y="220.8">ED13</text>
<text x="342.9" y="222.3">MSDC0_RSTB</text>
<text x="362.3" y="222.2">[5]</text>
<text x="429.2" y="223.6">RDN0_A</text>
<text x="618" y="223.3">ED10</text>
<text x="618" y="225.9">ED15</text>
<text x="133.9" y="229.5">[4]</text>
<text x="133.9" y="232.1">[4]</text>
<text x="142.7" y="232.2">CHD_DM</text>
<text x="143.3" y="229.7">CHD_DP</text>
<text x="342.9" y="229.7">MSDC1_CMD</text>
<text x="362.3" y="229.5">[8]</text>
<text x="429.2" y="231.2">RDN1_A</text>
<text x="429.5" y="228.7">RDP1_A</text>
<text x="618" y="228.4">ED17</text>
<text x="618" y="231">ED18</text>
<text x="618" y="233.5">ED16</text>
<text x="342.9" y="234.8">MSDC1_CLK</text>
<text x="342.9" y="239.8">MSDC1_DAT3</text>
<text x="362.3" y="234.6">[8]</text>
<text x="362.3" y="239.7">[8]</text>
<text x="423.7" y="236.8">CAM_CLK1</text>
<text x="423.7" y="239.3">CAM_RST1</text>
<text x="618" y="236">ED21</text>
<text x="618" y="238.6">ED20</text>
<text x="342.9" y="242.1">MSDC1_DAT2</text>
<text x="342.9" y="244.7">MSDC1_DAT1</text>
<text x="362.3" y="242">[8]</text>
<text x="362.3" y="244.5">[8]</text>
<text x="423.7" y="242.4">CAM_PDN1</text>
<text x="618" y="241.1">ED19</text>
<text x="618" y="243.7">ED22</text>
<text x="125.5" y="249.6">[9]</text>
<text x="133.3" y="249.5">GPIO_WAKEUP_1V8</text>
<text x="342.9" y="247.5">MSDC1_DAT0</text>
<text x="362.3" y="247.3">[8]</text>
<text x="618" y="246.2">ED23</text>
<text x="618" y="248.7">ED25</text>
<text x="618" y="251.3">ED28</text>
<text x="146" y="252.8">KPROW0</text>
<text x="418.6" y="257.7">[7]</text>
<text x="433.3" y="257.6">TCP</text>
<text x="618" y="253.8">ED27</text>
<text x="618" y="256.4">ED31</text>
<text x="136" y="262.3">[4]</text>
<text x="147" y="263">KPCOL0</text>
<text x="147" y="260.4">KPCOL1</text>
<text x="167.6" y="258.4">GPIO67</text>
<text x="297.2" y="263.5">EINT1</text>
<text x="297.2" y="260.9">EINT0</text>
<text x="341.8" y="262.2">SPI1_CS</text>
<text x="360.2" y="261.8">[7]</text>
<text x="418.6" y="260.3">[7]</text>
<text x="432.8" y="260.2">TCN</text>
<text x="618" y="258.9">ED26</text>
<text x="618" y="261.4">ED24</text>
<text x="618" y="264">ED29</text>
<text x="297.2" y="268.5">EINT3</text>
<text x="297.2" y="266">GPIO2</text>
<text x="341.9" y="265">SPI1_SCK</text>
<text x="342" y="267.8">SPI1_MOSI</text>
<text x="360.1" y="269.9">[7]</text>
<text x="360.2" y="264.3">[7]</text>
<text x="360.2" y="267.4">[7]</text>
<text x="418.6" y="265.3">[7]</text>
<text x="418.6" y="267.9">[7]</text>
<text x="431.3" y="267.8">TDN0</text>
<text x="431.8" y="265.2">TDP0</text>
<text x="618" y="266.5">ED30</text>
<text x="342.4" y="270.3">SPI1_MISO</text>
<text x="418.6" y="272.4">[7]</text>
<text x="418.8" y="275.5">[7]</text>
<text x="431.3" y="275.4">TDN1</text>
<text x="431.8" y="272.9">TDP1</text>
<text x="612.1" y="272.6">ECKE</text>
<text x="612.1" y="275.4">EDCLK</text>
<text x="626.8" y="271.9">[5]</text>
<text x="626.8" y="275">[5]</text>
<text x="136.4" y="280.1">[3,7]</text>
<text x="152.4" y="280.5">SCL0</text>
<text x="431.3" y="280.5">TDP2</text>
<text x="612.1" y="278.2">EDCLK_B</text>
<text x="626.5" y="277.8">[5]</text>
<text x="135.5" y="282.9">[3,7]</text>
<text x="152.1" y="283.3">SDA0</text>
<text x="297.2" y="283.8">EINT4</text>
<text x="297.2" y="286.3">EINT5</text>
<text x="342.1" y="285.1">CTP_RSTB</text>
<text x="342.9" y="287.6">EINT_CTP</text>
<text x="360.6" y="287.7">[7]</text>
<text x="360.7" y="284.6">[7]</text>
<text x="431.3" y="283">TDN2</text>
<text x="612.4" y="283.3">EVREF</text>
<text x="627" y="283.1">[5]</text>
<text x="627" y="287.7">[5]</text>
<text x="137.2" y="293.3">[3,7]</text>
<text x="152.9" y="293.2">SCL1</text>
<text x="297.2" y="288.9">EINT6</text>
<text x="342.9" y="290.6">EINT_SD</text>
<text x="360.6" y="290.7">[8]</text>
<text x="411" y="292.8">[7]</text>
<text x="424.7" y="292.9">LCM_RST</text>
<text x="612.1" y="290.9">ECS1_B</text>
<text x="612.4" y="288.1">ECS0_B</text>
<text x="627.3" y="290.7">[5]</text>
<text x="136" y="295.8">[3,7]</text>
<text x="152.6" y="295.7">SDA1</text>
<text x="410.9" y="295.3">[7]</text>
<text x="426.1" y="295.7">DSI_TE</text>
<text x="443.8" y="296.5">R402</text>
<text x="460.4" y="296.1">1.5KR</text>
<text x="469.6" y="297">MIPI_VRT</text>
<text x="612.1" y="295.5">EDQM0</text>
<text x="612.1" y="298">EDQM1</text>
<text x="627.5" y="294.8">[5]</text>
<text x="627.8" y="297.6">[5]</text>
<text x="136.1" y="305.7">[3]</text>
<text x="151.9" y="305.6">SCL2</text>
<text x="342.8" y="305.4">UTXD1</text>
<text x="360.7" y="305.5">[4]</text>
<text x="411" y="302.9">[7]</text>
<text x="421.4" y="303.3">DISP_PWM0</text>
<text x="452.9" y="301.7">1%</text>
<text x="612.1" y="300.6">EDQM2</text>
<text x="612.1" y="303.3">EDQM3</text>
<text x="627.8" y="300.1">[5]</text>
<text x="628" y="302.9">[5]</text>
<text x="136.6" y="308.5">[3]</text>
<text x="151.9" y="308.7">SDA2</text>
<text x="297.2" y="311.7">GPIO7</text>
<text x="342.9" y="308.2">URXD1</text>
<text x="360.6" y="308">[4]</text>
<text x="612.1" y="308.2">EDQS0</text>
<text x="612.1" y="310.7">EDQS0_B</text>
<text x="628.3" y="307.2">[5]</text>
<text x="628.3" y="310.3">[5]</text>
<text x="297.2" y="314.3">GPIO8</text>
<text x="342.4" y="313.5">UTXD2_1V8</text>
<text x="342.9" y="316">URXD2_1V8</text>
<text x="360.7" y="313.1">[9]</text>
<text x="362.1" y="315.6">[9]</text>
<text x="612.1" y="313.5">EDQS1</text>
<text x="612.1" y="316">EDQS1_B</text>
<text x="628.3" y="313.1">[5]</text>
<text x="628.5" y="315.6">[5]</text>
<text x="612.1" y="318.6">EDQS2</text>
<text x="612.1" y="321.1">EDQS2_B</text>
<text x="612.1" y="323.7">EDQS3</text>
<text x="628.5" y="318.4">[5]</text>
<text x="628.8" y="321">[5]</text>
<text x="628.8" y="323.8">[5]</text>
<text x="575.9" y="329.5">REXTDN</text>
<text x="612.1" y="326.5">EDQS3_B</text>
<text x="628.8" y="326.3">[5]</text>
<text x="603.3" y="336.1" transform="rotate(-90 603.3 336.1)">36R</text>
<text x="603.8" y="353.8" transform="rotate(-90 603.8 353.8)">R403</text>
<text x="157.7" y="369.6">VIO18_PMU</text>
<text x="200.7" y="370.1">VIO18_PMU</text>
<text x="241.6" y="369.6">VIO18_PMU</text>
<text x="205" y="388.3" transform="rotate(-90 205 388.3)">R413</text>
<text x="210.1" y="388.3" transform="rotate(-90 210.1 388.3)">R414</text>
<text x="161.8" y="390.9" transform="rotate(-90 161.8 390.9)">R411</text>
<text x="166.9" y="390.9" transform="rotate(-90 166.9 390.9)">R412</text>
<text x="204.6" y="405.8" transform="rotate(-90 204.6 405.8)">4.7KR</text>
<text x="209.6" y="405.8" transform="rotate(-90 209.6 405.8)">4.7KR</text>
<text x="98.3" y="409.6">[3,7]</text>
<text x="111.5" y="410">SCL0</text>
<text x="161.4" y="408.4" transform="rotate(-90 161.4 408.4)">4.7KR</text>
<text x="166.5" y="408.4" transform="rotate(-90 166.5 408.4)">4.7KR</text>
<text x="429.3" y="408.2">CPU internal PD</text>
<text x="434.1" y="411">VIO18_PMU</text>
<text x="452.1" y="408.2">CPU internal PD</text>
<text x="456.4" y="410.8">VIO18_PMU</text>
<text x="500.9" y="410">PMIC internal PU</text>
<text x="98.6" y="414.9">[3,7]</text>
<text x="111.3" y="415.1">SDA0</text>
<text x="482.3" y="414.7">[2,4]</text>
<text x="491.5" y="415.1">PWRAP_SPI0_CSN</text>
<text x="98.6" y="422.3">[3,7]</text>
<text x="111.8" y="422.7">SCL1</text>
<text x="438.7" y="421.4" transform="rotate(-90 438.7 421.4)">R417</text>
<text x="441.5" y="420.2" transform="rotate(-90 441.5 420.2)">NC</text>
<text x="461.5" y="421.4" transform="rotate(-90 461.5 421.4)">R418</text>
<text x="464.4" y="420.2" transform="rotate(-90 464.4 420.2)">NC</text>
<text x="532.6" y="421.4" transform="rotate(-90 532.6 421.4)">R419</text>
<text x="535.5" y="420.2" transform="rotate(-90 535.5 420.2)">NC</text>
<text x="98.8" y="427.9">[3,7]</text>
<text x="111.3" y="428.1">SDA1</text>
<text x="98.8" y="435">[3]</text>
<text x="111.8" y="435.2">SCL2</text>
<text x="99.1" y="440.6">[3]</text>
<text x="111.5" y="440.5">SDA2</text>
<text x="380" y="440.3">[6]</text>
<text x="388.9" y="440.8">BPI_11</text>
<text x="438.2" y="438.4" transform="rotate(-90 438.2 438.4)">20KR</text>
<text x="461.1" y="438.4" transform="rotate(-90 461.1 438.4)">20KR</text>
<text x="532.2" y="438.4" transform="rotate(-90 532.2 438.4)">20KR</text>
<text x="379.7" y="450">[6]</text>
<text x="388.6" y="450.7">BPI_10</text>
</g>
<g font-size="2.2">
<text x="207.5" y="140.5">U201-D</text>
<text x="487.7" y="144.1">U201-C</text>
<text x="205.7" y="321.9">U / MT6580</text>
<text x="487.7" y="334.6">U / MT6580</text>
</g>
</svg>
